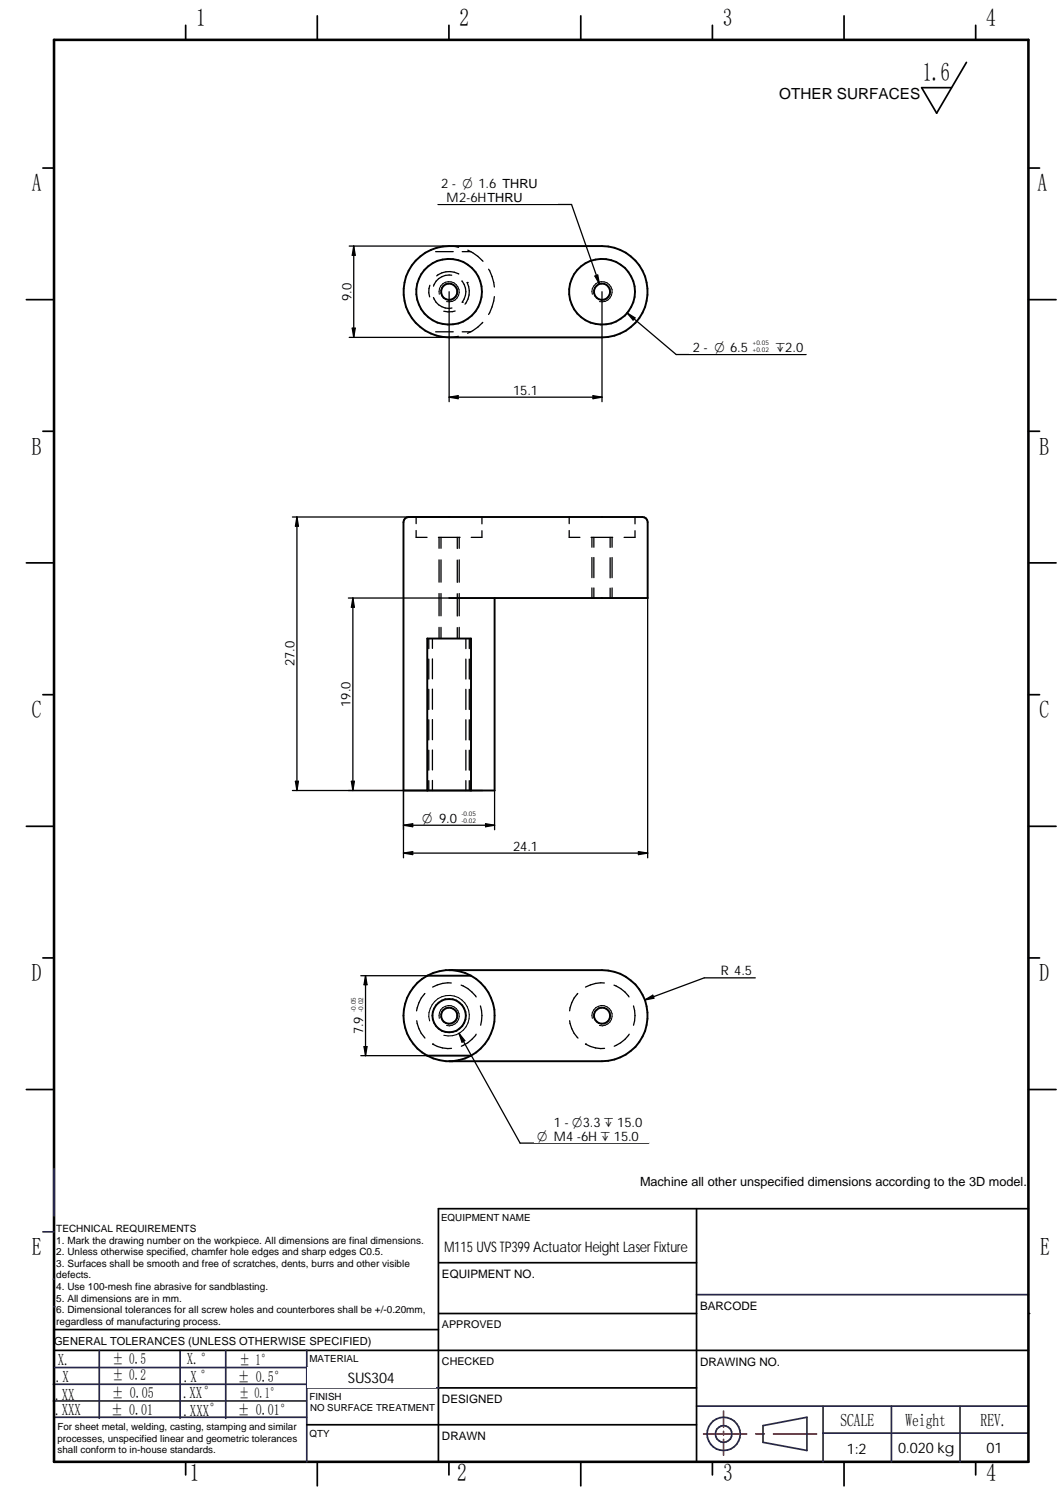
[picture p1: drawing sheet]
<svg xmlns="http://www.w3.org/2000/svg" width="210mm" height="297mm" viewBox="0 0 210 297" stroke-linecap="round" stroke-linejoin="round" font-family="sans-serif">
<g fill="none" stroke="#26264c" stroke-width=".34">
<path d="M8.5 243.3h2.2M10.5 252.6h.2M137.5 255.7h65.6M10.5 276.7h50M10.5 273.4h50M10.8 279.9h49.8M10.8 270.1h50M35.6 266.7v13.4M60.6 266.7v22M60.7 274.1h26M137.5 277.7h65.6M162.5 277.7v11"/>
<path d="M176 277.7v11M189.6 277.7v11M150.7 281.6l8.6-1.7v6.6l-8.6-1.6zM162.5 283h40.5"/>
</g>
<g fill="none" stroke="#000" stroke-width=".34">
<path d="M36.7 5v2.9M88.6 5v2.9M140.7 5v2.9M192.7 5v2.9M8.5 33.2h2.2M203.1 33.2h2.2M5.2 59.2h5.5M203.1 59.2h5.4M8.5 85.2h2.2M203.1 85.2h2.2M5.2 111.2h5.5M203.1 111.2h5.4"/>
<path d="M8.5 137.2h2.2M203.1 137.2h2.2M5.2 163.2h5.5M203.1 163.2h5.4M8.5 189.2h2.2M203.1 189.2h2.2M5.2 215.2h5.5M203.1 215.2h5.4M86.6 238.7v50M10.7 266.7h192.4M10.7 262.6h75.9M86.7 274.1h50.8"/>
<path d="M36.7 288.7v2.6M62.7 288.7v4.8M88.6 288.7v2.6M114.7 288.7v4.8M140.7 288.7v2.6M166.7 288.7v4.8M192.7 288.7v2.6"/>
</g>
<path d="M10.7 7.9h192.4v280.8h-192.4z" fill="none" stroke="#000" stroke-width=".51"/>
<path d="M142.9 278.7v3.2M138.9 283.2h8.5M142.9 282.7v.7M142.9 284.3v3.1M149.2 283.2h1.7M152.7 283.2h8.5" fill="none" stroke="#f00" stroke-width=".34"/>
<circle cx="10.6" cy="258.1" r=".17" fill="#26264c"/>
<g fill="none" stroke="#26264c" stroke-width=".34">
<path d="M10.7 230.8v9.4M19.6 266.7v13.4M44.6 266.7v13.4M60.5 266.7h.1"/>
<circle cx="142.9" cy="283.2" r="3.3"/>
<circle cx="142.9" cy="283.2" r="1.63"/>
</g>
<path d="M190.8 12.3l-5.8 10.1-3-5.1h5.9M86.6 238.7h116.5M86.7 259.4h50.8M86.7 249.4h50.8M86.6 281.4h50.9" fill="none" stroke="#000" stroke-width=".34"/>
<circle cx="203.1" cy="259.4" r=".17" fill="#000"/>
<g fill="#fff">
<path d="M137.9 271.4h64.4v6.1h-64.4z"/>
<path d="M189.9 283.9h13v4h-13z"/>
<path d="M86.9 254.9h50.2v4h-50.2z"/>
<path d="M60.7 270h25.3v4h-25.3z"/>
<path d="M87 244.3h50v4h-50z"/>
<path d="M60.8 277.1h25.2v4h-25.2z"/>
<path d="M176.4 284.1h13v4h-13z"/>
<path d="M162.7 284.1h13v4h-13z"/>
<path d="M137.9 260.4h64.5v6h-64.5z"/>
</g>
<path d="M62.7 3.1v4.8M114.7 3.1v4.8M166.7 3.1v4.8M137.5 238.7v50M60.6 281.4h26" fill="none" stroke="#000" stroke-width=".34"/>
<path d="M101.6 283.2h25.3v4h-25.3z" fill="#fff"/>
<g fill="none" stroke="#000" stroke-width=".38">
<path d="M88.7 118.1h39.2v-15a1.01 1.01 0 0 0-1-1h-46.2a1.01 1.01 0 0 0-1 1v53h18v-38M84.4 156.1v-30h8.6v30M84.4 192.7a9 9 0 0 0 0 15.8M84.4 192.7h8.6M84.4 192.7l1.2-.5 2.5-.6h30.8a9 9 0 0 1 9 9 9 9 0 0 1-9 9h-30.8l-2.5-.6-1.2-.5M89.3 191.6l2.5 .6 1.2 .5M93 192.7a9 9 0 0 1 0 15.8M84.4 208.5h8.6M93 208.5l-1.2 .5-2.5 .6"/>
<circle cx="88.7" cy="200.6" r="3.3"/>
<circle cx="88.7" cy="200.6" r="1.6"/>
<circle cx="118.9" cy="200.6" r="1.59"/>
</g>
<g fill="none" stroke="#000" stroke-width=".25">
<path d="M82.2 104.8v1.3h2.1M82.2 102.1v1.3M86.6 106.1h4.2M86.7 106.1v2.2M86.7 110.6v4.4M86.7 117.2v4.4M87.1 106.1v2.2M87.1 110.6v4.4M87.1 117.2v4.4M90.3 106.1v2.2M90.3 110.6v4.4M90.3 117.3v4.4"/>
<path d="M90.7 106.1v2.2M90.7 110.6v4.4M90.7 117.2v4.4M95.2 104.8v1.3h-2.2M95.2 102.1v1.4M112.4 104.8v1.3h2.1M112.4 102.1v1.3M116.7 106.1h4.3M116.9 106.1v2M116.9 110.1v4M116.9 116.1v2M117.3 106.1v2"/>
<path d="M117.3 110.1v4M117.3 116.1v2M120.5 106.1v2M120.5 110.2v3.9M120.5 116.2v1.9M120.9 106.1v2M120.9 110.1v4M120.9 116.1v2M125.4 104.8v1.3h-2.2M125.4 102.1v1.4M127.9 118.1v51.3M84.7 126.1v2"/>
<path d="M84.7 130.2v3.9M84.7 136.1v4M85.4 126.1v2M85.4 130.1v4M85.4 136.1v4M86.7 123.9v2.2M87.1 123.9v2.2M90.3 124v2.1M90.7 123.9v2.2M92 126.1v2M92 130.2v3.9M92 136.1v4"/>
<path d="M92.7 126.1v2M92.7 130.2v3.9M92.7 136.1v4M79.7 156.1v13.3M84.7 142.2v3.9M84.7 148.2v3.9M84.7 154.2v1.9M85.4 142.1v4M85.4 148.1v4M85.4 154.1v2M92 142.2v3.9M92 148.2v3.9"/>
<path d="M92 154.2v1.9M92.7 142.2v3.9M92.7 148.2v3.9M92.7 154.2v1.9M83.9 196.2a5.9 5.9 0 0 0-1.6 3.4M89.1 194.1a6.3 6.3 0 0 0-3.7 .8M91.1 194.6a6.2 6.2 0 0 1 2.9 2.3M94.9 198.7a6.7 6.7 0 0 1 0 3.8M114.1 196.2a5.6 5.6 0 0 0-1.6 3.4M119.3 194.1a6.5 6.5 0 0 0-3.7 .8M121.2 194.6a6.2 6.2 0 0 1 3 2.3M125.1 198.7a6.3 6.3 0 0 1 0 3.8"/>
<path d="M82.3 201.6a6.4 6.4 0 0 0 1.6 3.4M85.4 206.2a6 6 0 0 0 3.8 .9M85.4 206.2h.1M94 204.3a6.4 6.4 0 0 1-2.9 2.3M112.5 201.6a6.1 6.1 0 0 0 1.6 3.4M115.6 206.2h.1M115.6 206.2a6.2 6.2 0 0 0 3.8 .9M124.2 204.3a6.3 6.3 0 0 1-2.9 2.3"/>
</g>
<path d="M84.8 201.6a4 4 0 0 1 3.6-5 4 4 0 0 1 4.3 4.4 4 4 0 0 1-5.1 3.5M86.7 201.1a2 2 0 0 1 1.8-2.5 2 2 0 0 1 2.2 2.1 2 2 0 0 1-2.5 1.8M117 201.1a2 2 0 0 1 1.7-2.5 2 2 0 0 1 2.2 2.2 2 2 0 0 1-2.5 1.7" fill="none" stroke="#000" stroke-width=".21"/>
<path d="M100.7 165.9h6.2v2.5h-6.2z" fill="#fff"/>
<path d="M57.7 102.1h31M57.7 156.1h37.6M79.7 168.5h48.2M79.7 168.5l1.8-.3v.6zM126.1 168.2l1.8 .3-1.8 .3z" fill="none" stroke="#000" stroke-width=".25"/>
<path d="M79.7 168.5l1.8-.3v.6zM126.1 168.2l1.8 .3-1.8 .3z" fill="#000"/>
<path d="M56 126h2.5v6.2h-2.5z" fill="#fff"/>
<path d="M58.6 102.1v54M58.6 102.1l.3 1.8h-.6zM68.8 118.1h19.9M58.3 154.3h.6l-.3 1.8zM68.8 156.1h24.2" fill="none" stroke="#000" stroke-width=".25"/>
<path d="M58.6 102.1l.3 1.8h-.6zM58.3 154.3h.6l-.3 1.8z" fill="#000"/>
<path d="M67.1 134h2.5v6.2h-2.5z" fill="#fff"/>
<path d="M69.7 118.1l.3 1.8h-.6zM69.7 118.1v38M69.4 154.3h.6l-.3 1.8zM71.2 192.7h13.2M71.2 208.5h13.2" fill="none" stroke="#000" stroke-width=".25"/>
<path d="M69.7 118.1l.3 1.8h-.6zM69.4 154.3h.6l-.3 1.8z" fill="#000"/>
<path d="M69 196.3h3v8.6h-3z" fill="#fff"/>
<path d="M72.2 192.7l.3 1.8h-.6zM72.2 192.7v15.8M139.1 193.1h10M71.9 206.7h.6l-.3 1.8z" fill="none" stroke="#000" stroke-width=".25"/>
<path d="M72.2 192.7l.3 1.8h-.6zM71.9 206.7h.6l-.3 1.8z" fill="#000"/>
<path d="M141.7 190.5h7.4v2.5h-7.4z" fill="#fff"/>
<g fill="none" stroke="#000" stroke-width=".25">
<path d="M84.9 56.3l-.2 1.5 .1 .8M85.6 58.8a3.2 3.2 0 0 0 3.6 2M86 49.7h3.5M88.7 48.6l1.9 .3M89.2 54.4a3.3 3.3 0 0 0-3.6 2.1M90.6 54.1a4 4 0 0 0-4.4 .4M91.2 55.5a3.3 3.3 0 0 1 .1 4.2M91.3 49.7h1.7M91.3 59.7h.1M92.2 55.8a4 4 0 0 1-.4 4.3M92.2 55.8h.1M92.4 49.4a8.9 8.9 0 0 1 3 2.2"/>
<path d="M96.5 53.2a8.5 8.5 0 0 1 1.1 3.5M97.6 58.6a9.1 9.1 0 0 1-1.1 3.5M86 65.5h3.5M89.9 61.4l-1.4 .2-.9-.1M90.5 66.4l-1.8 .2M91.3 65.5h1.7M95.3 63.7a8.5 8.5 0 0 1-3 2.1M79.7 156.1v7.8M97.7 156.1v7.8M127.3 197.5l1.6-.9 .2 .5zM139.1 193.1l-11.8 4.4"/>
</g>
<path d="M127.3 197.5l1.6-.9 .2 .5z" fill="#000"/>
<g fill="none" stroke="#000" stroke-width=".38">
<path d="M82.1 51.5a9.1 9.1 0 0 1 6.6-2.9h30.2a9 9 0 0 1 9 9 9 9 0 0 1-9 9h-30.2a9 9 0 0 1-8.3-5.4 9 9 0 0 1 1.7-9.7z"/>
<circle cx="88.7" cy="57.6" r="6.5"/>
<circle cx="88.7" cy="57.6" r="1.61"/>
<circle cx="118.9" cy="57.6" r="1.6"/>
<circle cx="118.9" cy="57.6" r="6.5"/>
</g>
<path d="M86.7 58.1a2 2 0 0 1 1.8-2.5 2 2 0 0 1 2.2 2.2 2 2 0 0 1-2.5 1.8M117 58.1a2 2 0 0 1 1.8-2.5 2 2 0 0 1 2.1 2.2 2 2 0 0 1-2.5 1.8" fill="none" stroke="#000" stroke-width=".21"/>
<path d="M82.7 159.9h11.9v3h-11.9z" fill="#fff"/>
<path d="M79.7 163h18M79.7 163l1.8-.3v.6zM95.9 162.7l1.8 .3-1.8 .3zM102.7 225.8h25.4" fill="none" stroke="#000" stroke-width=".25"/>
<path d="M79.7 163l1.8-.3v.6zM95.9 162.7l1.8 .3-1.8 .3z" fill="#000"/>
<path d="M105.4 220.5h22.7v5.1h-22.7z" fill="#fff"/>
<path d="M88.7 57.6v21.7M118.9 57.6v21.7M90.6 204.1l1.2 1.4-.6 .3zM90.6 204.1l12.1 21.7" fill="none" stroke="#000" stroke-width=".25"/>
<path d="M90.6 204.1l1.2 1.4-.6 .3z" fill="#000"/>
<path d="M100.7 75.9h6.2v2.4h-6.2z" fill="#fff"/>
<path d="M69 48.6h19.7M69 66.6h19.7M88.7 78.4h30.2M88.7 78.4l1.8-.3v.6zM117.1 78.1l1.8 .3-1.8 .3z" fill="none" stroke="#000" stroke-width=".25"/>
<path d="M88.7 78.4l1.8-.3v.6zM117.1 78.1l1.8 .3-1.8 .3z" fill="#000"/>
<path d="M67.3 55.2h2.4v4.8h-2.4z" fill="#fff"/>
<path d="M69.8 48.6v18M69.9 48.6l.2 1.8h-.5zM86.5 40.4h26.4M69.6 64.8h.5l-.3 1.8z" fill="none" stroke="#000" stroke-width=".25"/>
<path d="M69.9 48.6l.2 1.8h-.5zM69.6 64.8h.5l-.2 1.8z" fill="#000"/>
<path d="M86.5 35.1h23.7v5.2h-23.7z" fill="#fff"/>
<path d="M112.9 40.4l5.5 15.7M117.5 54.5l.5-.2 .4 1.8zM133.5 70h25.7" fill="none" stroke="#000" stroke-width=".25"/>
<path d="M117.5 54.5l.5-.2 .4 1.8z" fill="#000"/>
<path d="M136.2 66.9h23v3h-23z" fill="#fff"/>
<path d="M123.8 61.8l1.6 1-.4 .4zM123.8 61.8l9.7 8.2" fill="none" stroke="#000" stroke-width=".25"/>
<path d="M123.8 61.8l1.6 1-.4 .4z" fill="#000"/>
<text font-size="5.1" x="182.2" y="16">1.6</text>
<g font-size="4.9">
<text x="38.7" y="5.2">1</text>
<text x="90.8" y="5.2">2</text>
<text x="142.7" y="5.2">3</text>
<text x="194.7" y="5.2">4</text>
<text x="6.3" y="37.8">A</text>
<text x="204.9" y="37.8">A</text>
<text x="6.3" y="89.8">B</text>
<text x="205.2" y="89.8">B</text>
<text x="6.3" y="141.8">C</text>
<text x="205.2" y="141.8">C</text>
<text x="6.3" y="193.8">D</text>
<text x="205.2" y="193.8">D</text>
<text x="6.3" y="247.9">E</text>
<text x="205.4" y="247.9">E</text>
<text x="37.5" y="292.5">1</text>
<text x="90.3" y="292.5">2</text>
<text x="142.8" y="292.5">3</text>
<text x="194.8" y="292.5">4</text>
</g>
<g font-size="3.6">
<text x="165.9" y="281.6">SCALE</text>
<text x="178.8" y="281.6">Weight</text>
<text x="193.6" y="281.6">REV.</text>
</g>
<g font-size="3.3">
<text x="11.4" y="269.7">X.</text>
<text x="36.9" y="269.4">X.°</text>
<text x="11" y="272.9">.X</text>
<text x="36.3" y="273">.X °</text>
<text x="10.9" y="276.4">.XX</text>
<text x="10.9" y="279.5">.XXX</text>
<text x="36.2" y="276">.XX°</text>
<text x="36.2" y="279.7">.XXX°</text>
</g>
<g font-size="3">
<text x="153.9" y="19.6">OTHER SURFACES</text>
<text x="22.2" y="269.3">± 0.5</text>
<text x="47.3" y="269.5">± 1°</text>
<text x="22.2" y="272.5">± 0.2</text>
<text x="47" y="273">± 0.5°</text>
<text x="22" y="279.4">± 0.01</text>
<text x="22.1" y="276.2">± 0.05</text>
<text x="46.9" y="279.4">± 0.01°</text>
</g>
<g font-size="2.9">
<text x="87.7" y="247.4">M115 UVS TP399 Actuator Height Laser Fixture</text>
<text x="68.7" y="273">SUS304</text>
<text x="47.2" y="276.2">± 0.1°</text>
<text x="167.2" y="287.1">1:2</text>
<text x="177.3" y="287.1">0.020 kg</text>
<text x="194.8" y="286.9">01</text>
</g>
<g font-size="2.8">
<text x="153.1" y="69.6">`2.0</text>
<text x="83.4" y="162.5">O 9.0</text>
<text x="106" y="225.3">O M4 -6H ` 15.0</text>
</g>
<g font-size="2.6">
<text x="87.1" y="37.2">2 - O 1.6 THRU</text>
<text x="88.2" y="39.9">M2-6HTHRU</text>
<text x="69.4" y="59.4" transform="rotate(-90 69.4 59.4)">9.0</text>
<text x="136.8" y="69.6">2 - O 6.5</text>
<text x="101.3" y="78">15.1</text>
<text x="58.2" y="131.6" transform="rotate(-90 58.2 131.6)">27.0</text>
<text x="69.2" y="139.6" transform="rotate(-90 69.2 139.6)">19.0</text>
<text x="101.3" y="168.1">24.1</text>
<text x="142.4" y="192.7">R 4.5</text>
<text x="71.7" y="204.3" transform="rotate(-90 71.7 204.3)">7.9</text>
<text x="109.3" y="222.6">1 - O3.3 ` 15.0</text>
</g>
<text font-size="2.5" x="126.4" y="234.2">Machine all other unspecified dimensions according to the 3D model.</text>
<g font-size="2.3">
<text x="87.3" y="252.4">EQUIPMENT NO.</text>
<text x="138.2" y="258.7">BARCODE</text>
<text x="138.2" y="269.7">DRAWING NO.</text>
<text x="87.3" y="277.1">DESIGNED</text>
<text x="87.3" y="284.4">DRAWN</text>
</g>
<text font-size="2.2" x="10.7" y="265.6">GENERAL TOLERANCES (UNLESS OTHERWISE SPECIFIED)</text>
<g font-size="2.1">
<text x="87.3" y="262.3">APPROVED</text>
<text x="87.3" y="269.5">CHECKED</text>
</g>
<g font-size="2">
<text x="11.1" y="243.3">TECHNICAL REQUIREMENTS</text>
<text x="11.1" y="245.6">1. Mark the drawing number on the workpiece. All dimensions are final dimensions.</text>
<text x="11.1" y="247.9">2. Unless otherwise specified, chamfer hole edges and sharp edges C0.5.</text>
<text x="11.1" y="250.2">3. Surfaces shall be smooth and free of scratches, dents, burrs and other visible</text>
<text x="11.1" y="252.5">defects.</text>
<text x="11.1" y="254.8">4. Use 100-mesh fine abrasive for sandblasting.</text>
<text x="11.1" y="257.1">5. All dimensions are in mm.</text>
<text x="11.1" y="259.4">6. Dimensional tolerances for all screw holes and counterbores shall be +/-0.20mm,</text>
<text x="11.1" y="261.6">regardless of manufacturing process.</text>
</g>
<g font-size="1.9">
<text x="87.1" y="241.1">EQUIPMENT NAME</text>
<text x="61.1" y="269">MATERIAL</text>
<text x="61.1" y="276.4">FINISH</text>
<text x="61.2" y="278.8">NO SURFACE TREATMENT</text>
<text x="11.4" y="282.5">For sheet metal, welding, casting, stamping and similar</text>
<text x="11.4" y="284.7">processes, unspecified linear and geometric tolerances</text>
<text x="11.4" y="287">shall conform to in-house standards.</text>
<text x="61.1" y="283.7">QTY</text>
</g>
<g font-size="1.3">
<text x="148.6" y="68.2">+0.05</text>
<text x="148.6" y="69.6">+0.02</text>
<text x="91.1" y="161.1">-0.05</text>
<text x="91.1" y="162.5">-0.02</text>
<text x="70.3" y="199.9" transform="rotate(-90 70.3 199.9)">-0.05</text>
<text x="71.7" y="199.9" transform="rotate(-90 71.7 199.9)">-0.02</text>
</g>
</svg>
